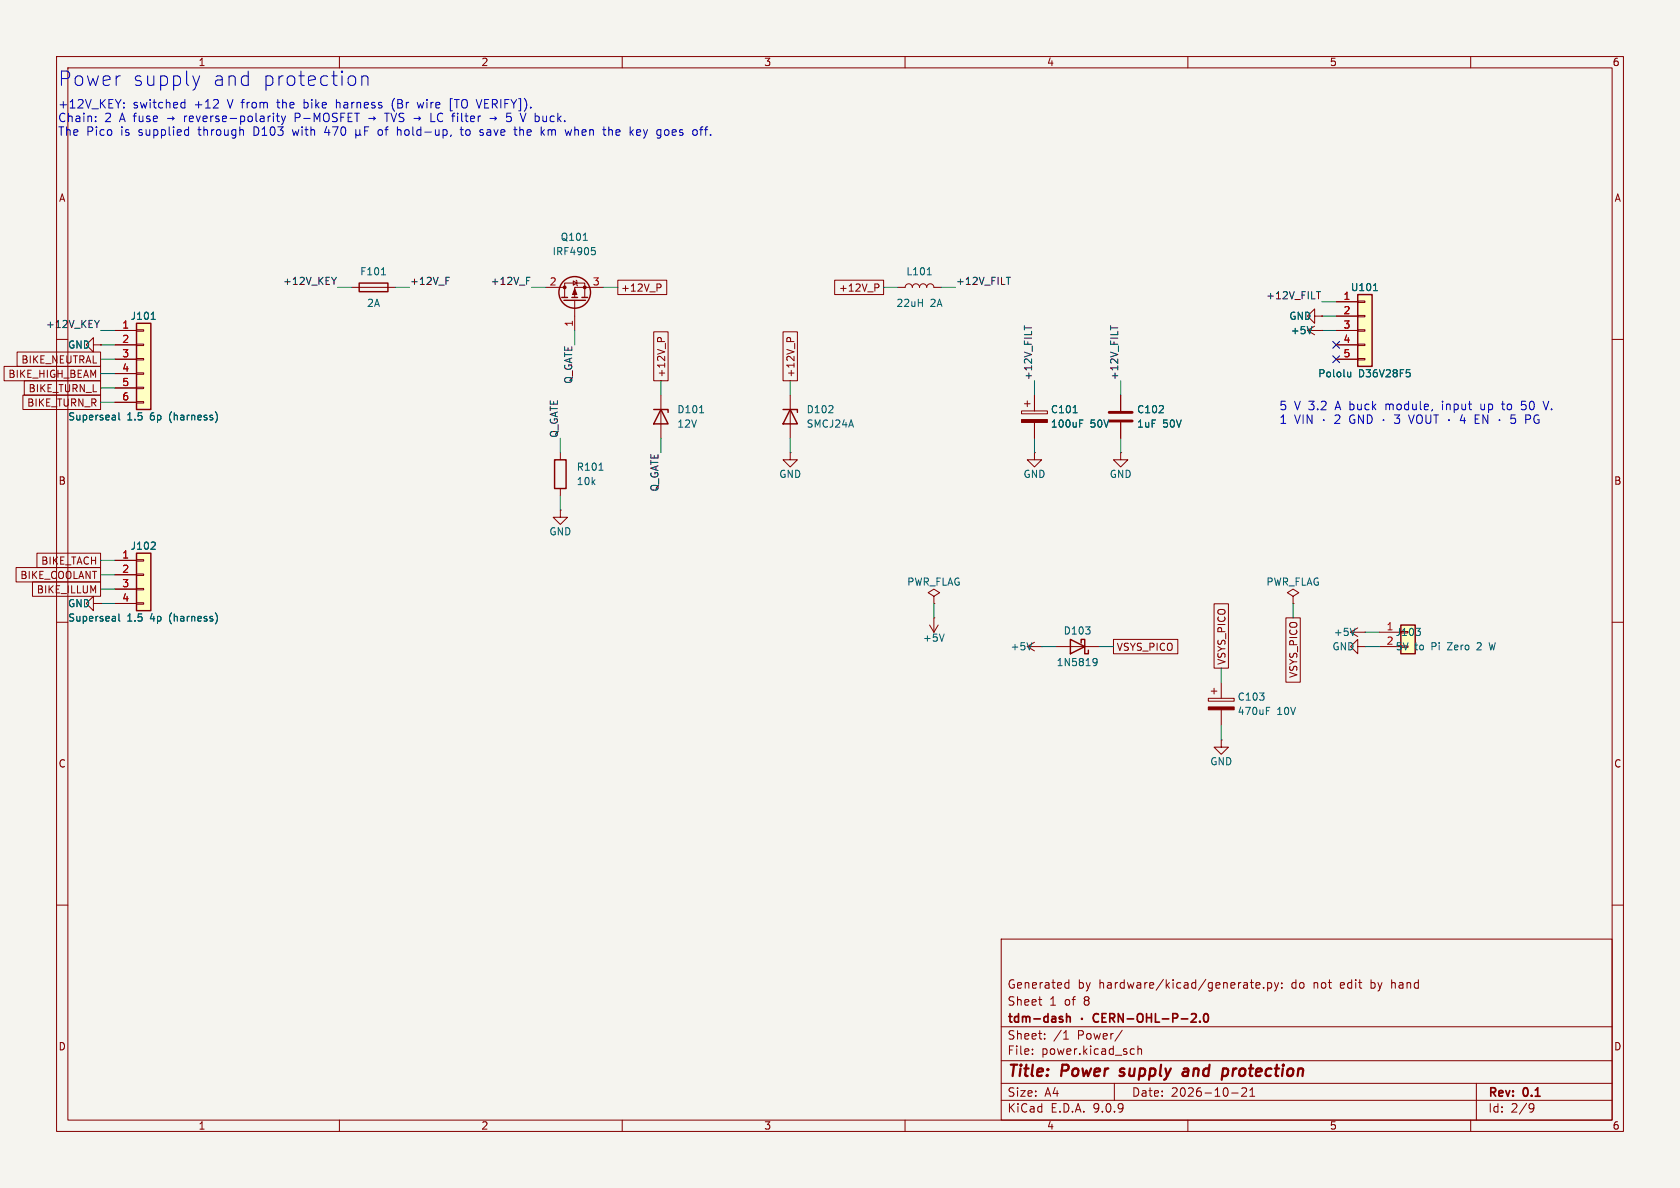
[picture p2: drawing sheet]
<svg xmlns="http://www.w3.org/2000/svg" width="297mm" height="210mm" viewBox="0 0 297 210" stroke-linecap="round" stroke-linejoin="round" font-family="sans-serif">
<path d="M0 0h297v210h-297z" fill="#f5f4ef" stroke="#f5f4ef" stroke-width=".18"/>
<g fill="none" stroke="#840000" stroke-width=".18">
<path d="M10 10h277v190h-277zM12 12h273v186h-273zM60 10v2M110 10v2M160 10v2M210 10v2M260 10v2M10 60h2M285 60h2M10 110h2M285 110h2M10 160h2"/>
<path d="M177 166h108v32h-108zM183.6 176.7h.6M184 177.7h.2M188.4 174.6h.6M188.4 173.8h.6M189 173.2v1.5M221 173.7h.6M221.2 173.2v1.3l.4 .2M222 174.2l.7-.1v-.3l-.5-.1-.2 .2 .1 .7h.6M223.4 174.6v.1M224.1 173.8l.4-.1 .3 .3v.4l-.1 .2h-.6M224.1 173.7v1.5"/>
<path d="M225.3 173.7l.4 1M225.7 174.7l-.2 .4-.2 .1M226 173.7l-.3 1M226.6 174.6v.1M226.6 173.8v.1M246 173.2v1.5M246.1 173.8h-.1M285 160h2M60 198v2M110 198v2M160 198v2M177 194.5h108"/>
<path d="M177 191.5h108M177 187.5h108M177 181.5h108M182.5 186.3v.1M182.5 185.5v.1M184.7 183.6v.1M184.7 182.8v.1M188 183.7h.9M188.2 182.6l.3-.4v1.5M197 191.5v3M198.4 182.1l-1.3 2M200.1 185.4l.4 .1"/>
<path d="M200.5 186.3l-.4 .1M201.2 185.5l.2-.1 .3 .1 .1 .9M201.2 184.9v1.5M210 198v2M217.7 193.2h1.2M220.3 192.4v.5l-.8 .9h.9M221 193.8h.8M221 192.7l.4-.4v1.5M260 198v2M261 191.5v6.5M270.6 195.1l.5 .1a.99 .99 0 0 1-.4 1.4h-.2M271.2 195.7l-.3 .3h-.3"/>
</g>
<path d="M197.9 190.1l.2 .1M198.1 189l-.1 .3 .1 .1M209.3 189l.2-.1 .5 .1M210.1 189.4h-.7a.4 .4 0 0 0-.3 .4 .4 .4 0 0 0 .2 .4l.7-.1M216.8 188.9l.3 .4-.2 .7" fill="none" stroke="#840000" stroke-width=".4"/>
<g fill="none" stroke="#840000" stroke-width=".3">
<path d="M188.6 179.2v1.5M188.6 179.8l.2-.1 .3 .1 .1 .9M194.2 179.3a.6 .6 0 0 0-.7 0 .6 .6 0 0 0-.2 .7 .56 .56 0 0 0 .3 .6 .56 .56 0 0 0 .6-.1M194.8 179.9h.5M195.6 179.2h-.8v1.5h.8M196.2 180l.7-.1 .2-.2-.1-.4-.2-.1h-.6v1.5M196.6 180l.5 .7M198.6 179.2v1.5l-.9-1.5v1.5M201.3 179.3a.5 .5 0 0 1 .5-.1 .5 .5 0 0 1 .3 .5v.5a.5 .5 0 0 1-.5 .5 .5 .5 0 0 1-.5-.5v-.5zM202.7 179.9h.9M202.7 179.2v1.5M203.6 179.2v1.5"/>
<path d="M204.3 179.2v1.5h.7M207.3 180l.8-.1 .1-.2-.1-.4-.2-.1h-.6v1.5M210.6 179.3l.6-.1 .2 .1 .1 .3-.9 1.1h.9M212.9 179.3l.2-.1a.81 .81 0 0 1 .6 .6 .81 .81 0 0 1-.3 .8l-.1 .1a.81 .81 0 0 1-.4-1.4zM191.3 180v.2M199.3 180.1h1.1M205.5 180.1h1.1M208.8 180.1h1.2M212.1 180.5v.2"/>
</g>
<path d="M247.6 110.5h2.6v5.1h-2.6z" fill="#ffffc2"/>
<path d="M247.6 110.5h2.6v5.1h-2.6z" fill="none" stroke="#840000" stroke-width=".25"/>
<path d="M16.5 106.7v-1.3l-1.3 1.3 1.3 1.3v-1.3h1.3M17.8 106.7h.1M164.3 110.5l.8 1.3M165.1 109.2h.1M165.1 109.2v2.6M165.9 110.5l-.8 1.3M181.6 114.3h2.5M181.6 114.3l1.3 .8M182.9 113.5l-1.3 .8M184.1 114.3h.1M243.8 111.8h3.8M243.8 114.3h3.8" fill="none" stroke="#840000" stroke-width=".18"/>
<path d="M166.9 112.1l-.4 1.3M182.4 113.6l-.4 1.3M250.3 111.1h.8l-.4 .5M251 111.6l.1 .2-.1 .5M263.3 113.6l.3 1.3" fill="none" stroke="#006464" stroke-width=".18"/>
<path d="M24.1 57.2h2.6v15.2h-2.6z" fill="#ffffc2"/>
<path d="M24.1 57.2h2.6v15.2h-2.6zM115.6 72.4h2.5v.5M116.8 72.4l1.3 2.5h-2.5zM138.4 72.4h2.6v.5M139.7 72.4l1.3 2.5h-2.6zM189.2 113l2.6 1.3-2.6 1.3zM191.1 113.7v-.7h.7v2.6h.6v-.7" fill="none" stroke="#840000" stroke-width=".25"/>
<g fill="none" stroke="#840000" stroke-width=".18">
<path d="M20.3 58.4h3.8M24.1 58.3h1.3v.2h-1.3zM158.7 50.8h1.3a.64 .64 0 0 1 .7-.6 .64 .64 0 0 1 .6 .6 .64 .64 0 0 1 .6-.6 .64 .64 0 0 1 .7 .6 .64 .64 0 0 1 .6-.6 .64 .64 0 0 1 .6 .6 .64 .64 0 0 1 .7-.6 .64 .64 0 0 1 .6 .6h1.3M231.1 58.4h2.6M231.1 58.4l1.3 .8M232.4 55.9v-1.3l-1.3 1.3 1.3 1.3v-1.3h1.3M232.4 57.7l-1.3 .7M233.7 58.4h.1M233.7 55.9h.1M16.5 61v-1.3l-1.3 1.3 1.3 1.2v-1.2h1.3M17.8 61h.1M20.3 61h3.8"/>
<path d="M20.3 63.5h3.8M20.3 66h3.8M20.3 68.6h3.8M20.3 71.1h3.8M24.1 60.8h1.3v.3h-1.3zM24.1 63.4h1.3v.2h-1.3zM24.1 65.9h1.3v.3h-1.3zM24.1 68.5h1.3v.2h-1.3zM24.1 71h1.3v.2h-1.3zM116.8 69.9v7.6M139.7 69.9v7.6M180.6 72.6h4.6v.6h-4.6z"/>
<path d="M181.1 71.4h1M181.6 70.9v1M182.9 69.9v2.7M182.9 74.7v2.8M198.1 69.9v2.7M198.1 74.7v2.8M139.7 80v1.3h1.3l-1.3 1.3-1.3-1.3h1.3M139.7 80h.1M182.9 80v1.3h1.2l-1.2 1.3-1.3-1.3h1.3M182.9 80h.1M198.1 80v1.3h1.3l-1.3 1.3-1.3-1.3h1.3M198.1 80h.1"/>
<path d="M165.1 105.4l1-.6-1-.7-1 .7 1 .6v1.3M165.1 106.7h.1M186.7 114.3h7.6M228.6 105.4l1-.6-1-.7-1 .7 1 .6v1.3M228.6 106.7h.1M238.8 111.8l1.2 .7M238.8 111.8h2.5M240 114.3v-1.3l-1.2 1.3 1.2 1.3v-1.3h1.3M240 111l-1.2 .8M241.3 114.3h.1M241.3 111.8h.1"/>
</g>
<path d="M26.7 56.5h.8M163.9 48.6h.7M231.9 57.7l-.4 1.3M21 73v1.1l.2 .1M38.1 72.8a1.49 1.49 0 0 1 0 1.9M123.7 73h.7M189.7 73h.7M190.9 74.8h.4M190.9 74.2h.6M193.3 116.5l.4-.1 .2 .1a.84 .84 0 0 1-.3 1.2h-.3M193.9 116.9l-.2 .3-.4-.1M239.6 111.1l-.5 1.2" fill="none" stroke="#006464" stroke-width=".18"/>
<path d="M196.1 72.9h4.1M196.1 74.4h4.1" fill="none" stroke="#840000" stroke-width=".51"/>
<path d="M180.6 74.2h4.6v.5h-4.6z" fill="#840000" stroke="#840000" stroke-width=".18"/>
<path d="M240 52.1h2.6v12.7h-2.6z" fill="#ffffc2"/>
<path d="M240 52.1h2.6v12.7h-2.6z" fill="none" stroke="#840000" stroke-width=".25"/>
<path d="M236.2 53.3h3.8M236.2 55.9h3.8M236.2 58.4h3.8M240 53.2h1.3v.3h-1.3zM240 55.8h1.3v.2h-1.3zM240 58.3h1.3v.2h-1.3zM236.2 61h3.8M236.2 63.5h3.8M240 60.8h1.3v.3h-1.3zM240 63.4h1.3v.2h-1.3z" fill="none" stroke="#840000" stroke-width=".18"/>
<path d="M242.8 51.4h.7M238.8 65.8v.8M238.8 66.5l-.2 .1h-.3M248.6 65.3h.7M249.1 65.8l.2 .3v.3l-.2 .2" fill="none" stroke="#006464" stroke-width=".18"/>
<path d="M24.1 97.8h2.6v10.2h-2.6z" fill="#ffffc2"/>
<g fill="none" stroke="#840000" stroke-width=".25">
<path d="M63.5 50h5.1v1.6h-5.1zM99.3 52.6h1M99.7 53.1h3.8M101.1 52.6h1M102.9 52.6h1M24.1 97.8h2.6v10.2h-2.6zM98 81.3h2.1v5.1h-2.1z"/>
<circle cx="101.6" cy="51.7" r="2.79"/>
</g>
<g fill="none" stroke="#840000" stroke-width=".18">
<path d="M20.3 58.4h3.8M62.2 50.8h7.6M96.5 50.8h3.3M99.8 52.6v-2.6h3.6v2.6M101.3 49.7l.7 .3-.7 .4zM101.6 53.1v5.3M101.9 49.5l.1 .2v.7l.1 .1M106.7 50.8h-5.1v1.8M109.2 49.5h8.7v2.6h-8.7zM115.6 58.7h2.5v8.6h-2.5zM116.1 50.2h.5l.3 .2-.1 .4-.7 .1M138.4 58.7h2.6v8.6h-2.6z"/>
<path d="M147.6 49.5h8.6v2.6h-8.6zM154.7 50.2h.4l.3 .2-.1 .4-.6 .1M233.7 55.9h.1M233.7 58.4h.1M236.2 58.4h3.8M236.2 53.3h3.8M236.2 55.9h3.8M.7 64.8h17.1v2.5h-17.1zM3 62.2h14.8v2.6h-14.8zM4 69.8h13.8v2.6h-13.8zM4.3 67.3h13.5v2.6h-13.5zM17.8 61h.1"/>
<path d="M20.3 61h3.8M20.3 63.5h3.8M20.3 66h3.8M20.3 68.6h3.8M20.3 71.1h3.8M116.2 60.4v-.5l.3-.2 .3 .1 .1 .6M139.1 60.4v-.5l.2-.2 .4 .1 .1 .6M182.9 69.9v2.7M182.9 74.7v2.8M198.1 69.9v2.7M198.1 74.7v2.8M236.2 61h3.8"/>
<path d="M236.2 63.5h3.8M6.5 97.8h11.3v2.5h-11.3zM20.3 99.1h3.8M24.1 98.9h1.3v.3h-1.3zM99.1 90.2v1.2h1.2l-1.2 1.3-1.3-1.3h1.3M99.1 90.2h.1M99.1 80v1.3M99.1 86.4v1.2M2.8 100.3h15v2.6h-15zM5.7 102.9h12.1v2.5h-12.1zM17.8 106.7h.1M20.3 101.6h3.8"/>
<path d="M20.3 104.1h3.8M20.3 106.7h3.8M24.1 101.5h1.3v.2h-1.3zM24.1 104h1.3v.3h-1.3zM24.1 106.6h1.3v.2h-1.3zM196.8 113h11.4v2.6h-11.4zM214.6 106.7h2.6v11.4h-2.6zM227.3 109.2h2.6v11.4h-2.6zM213.6 123.4h4.6v.6h-4.6zM214.1 122.2h1M214.6 121.7v1M215.9 130.8v1.3h1.3l-1.3 1.3-1.3-1.3h1.3"/>
<path d="M215.9 130.8h.1M215.9 120.7v2.7M215.9 125.5v2.8"/>
</g>
<g fill="none" stroke="#006464" stroke-width=".18">
<path d="M26.7 56.5h.8M67.4 48.6h.8M103.1 42.5h.7M104.6 43.8h.6M104.7 44.2h.3l.3 .3-.2 .5h-.4M231.9 57.7l-.4 1.3M242.8 51.4h.7M21 73v1.1l.2 .1M38.1 72.8a1.49 1.49 0 0 1 0 1.9M189.7 73h.7M190.9 74.8h.4M190.9 74.2h.6"/>
<path d="M238.8 65.8v.8M238.8 66.5l-.2 .1h-.3M248.6 65.3h.7M249.1 65.8l.2 .3v.3l-.2 .2M27.3 95.9l.2 .2-.1 .3-.7 .7h.8M105.9 83.1h.7M21 108.5v1.1l.2 .2M38.1 108.4a1.49 1.49 0 0 1 0 1.8M223.9 125.6h.4M223.9 125h.6"/>
</g>
<g fill="#840000" stroke="#840000" stroke-width=".18">
<path d="M101.6 51.1l.4 1h-.8z"/>
<path d="M213.6 125h4.6v.5h-4.6z"/>
<circle cx="99.8" cy="50.8" r=".25"/>
<circle cx="103.4" cy="50.8" r=".25"/>
</g>
<path d="M17.6 56.6l-.5 .7M59.5 49l-.5 .7M78.8 49h.6M78.8 49.6h.5M93.1 49h.6M93.1 49.6h.4M177.9 49h.7M181.1 57.6v.7M196.3 57.6v.7M232.7 51.6h.8" fill="none" stroke="#0f0f0f" stroke-width=".18"/>
<g fill="none" stroke="#009600" stroke-width=".18">
<path d="M17.8 58.4h2.5M59.7 50.8h2.5M69.8 50.8h2.6M94 50.8h2.5M101.6 58.4v2.6M106.7 50.8h2.5M156.2 50.8h2.5M166.4 50.8h2.5M233.7 53.3h2.5M233.7 58.4h2.5M233.7 55.9h2.5M17.8 68.6h2.5"/>
<path d="M17.8 71.1h2.5M17.8 66h2.5M17.8 63.5h2.5M17.8 61h2.5M99.1 77.5v2.5M116.8 67.3v2.6M116.8 77.5v2.5M139.7 67.3v2.6M139.7 77.5v2.5M182.9 67.3v2.6M182.9 77.5v2.5M198.1 67.3v2.6"/>
<path d="M198.1 77.5v2.5M17.8 99.1h2.5M99.1 87.6v2.6M17.8 101.6h2.5M17.8 104.1h2.5M17.8 106.7h2.5M165.1 106.7v2.5M184.1 114.3h2.6M194.3 114.3h2.5M215.9 118.1v2.6M228.6 106.7v2.5M241.3 111.8h2.5"/>
<path d="M241.3 114.3h2.5M215.9 128.3v2.5"/>
</g>
<path d="M235.6 60.4l1.2 1.2M235.6 62.9l1.2 1.2M236.8 60.4l-1.2 1.2M236.8 62.9l-1.2 1.2" fill="none" stroke="#000084" stroke-width=".18"/>
<g fill="none" stroke="#0000c2" stroke-width=".18">
<path d="M21.9 19v.1M21.9 18.2v.1M32.1 19h.6M32.1 18.2h.6M32.7 17.6v1.5M35.3 13.4l-.6 1.7M37.7 19.1h.9M38.5 17.7v.5M59.5 17.6v1.5M59.5 18.2h.1M62.6 13.5l.3 .4v.7l-.3 .4M64 13.7a.63 .63 0 0 1 1.1 .1v1.3"/>
<path d="M64 13.4v1.7M69.5 17.7l-.2 .7 .2 1M73.8 18.1l.2 1 .3-.7M80 17.5h-.4v2.1h.4M85.2 17.6l-.5 1.5M16.9 21.4v.1M16.9 20.6v.1M33.3 22.4v1.5M33.3 23.9h-.4M43 23v.9M48.3 20v.2M48.3 20.5v1"/>
<path d="M48.8 20.5h.6M49 20v1.3l.4 .2M49.8 20.5l.3 1M50.1 21.5l-.1 .4-.2 .1M50.5 20.5l-.4 1M57.8 22.4l-.4 1h.9M62.9 23.7l.2 .2h.3l.2-.2M62.9 22.9v1.5M63.6 23.7l.2 .2M63.6 22.9v.8M64.5 23.1h.5M65.2 20.9h1.1"/>
<path d="M65.2 22.4h-.7v1.5M66.9 23.1l-.1 .5 .2 .3h.3M79.8 23.9l-.2 .2M81.5 22.4v1.3l.4 .2M85 23.4l.4 .1 .1 .2-.2 .2h-.3M86.6 20.9h1.2M91 22.4v1.3M91.3 23.9h.1M91.9 22.4v1.5M95.8 23.4l.5 .5M96.3 22.9l-.6 .6M101 22.9l-.2 1"/>
<path d="M107.6 22.4v1.5M108.2 23l-.4-.1-.2 .2M113 22.9h-.2l-.3 .2 .1 .8h.4M113.3 23.3l-.8 .1M117.5 23.8l.5 .1M118 22.9l-.5 .2M123.7 22.9h.6M124.3 22.4l-.4 .2v1.3M228.9 73.3l.5 1.5 .5-1.5M230.4 73.3v1.5M231.9 73.3v1.5l-.8-1.5v1.5M234 74.2v.1"/>
<path d="M236.8 73.5v.5l-.9 .8h1M238.7 73.6a.73 .73 0 0 0-.1 .8 .73 .73 0 0 0 .8 .4l.1-.6h-.3M241 73.3v1.5l-.8-1.5v1.5M241.7 73.3v1.5a.78 .78 0 0 0 .8-.3 .78 .78 0 0 0-.1-.9M244.6 74.2v.1M247.4 73.3l-.5 .6 .5 .2v.6l-.2 .1h-.5l-.2-.1M249 73.3l.5 1.5 .5-1.5M250.4 73.8v.5a.5 .5 0 0 0 .5 .6 .5 .5 0 0 0 .5-.6v-.5M252.1 73.3v1.3l.3 .2h.4l.1-.2v-1.3M253.4 73.3h.9M253.9 73.3v1.5M256.2 74.2v.1"/>
<path d="M258.5 73.3l-.3 1h.9M258.9 73.8v1M260.8 74.1h.5M261.5 73.3h-.7v1.5h.7M261.8 71.4l.1 1M263 73.3v1.5l-.8-1.5v1.5M265.1 74.2v.1M265.4 71.4h.6M265.7 70.9v1.3l.2 .2M267.2 73.3l-.1 .8 .2-.2 .5 .1 .1 .6-.2 .2-.6-.1M268.9 72.3l.6 .1M269.7 70.9h-.7l-.1 .7 .6-.1"/>
<path d="M269.7 73.3v1.5M270.5 73.5l.1 .3-.2 .3h-.7M272.8 70.9l.5 1.5 .5-1.5"/>
</g>
<g font-size="3.5" fill="#0000c2">
<text x="10.2" y="15.4">Power</text>
<text x="23.3" y="15.4">supply</text>
<text x="37.4" y="15.4">and</text>
<text x="46.2" y="15.4">protection</text>
</g>
<g font-size="2.8" fill="#840000">
<text x="178" y="190.9">Title:</text>
<text x="187.7" y="190.9">Power</text>
<text x="198.8" y="190.9">supply</text>
<text x="210.8" y="190.9">and</text>
<text x="218.5" y="190.9">protection</text>
</g>
<g font-size="2.1" fill="#0000c2">
<text x="10.2" y="19.5">+12V_KEY:</text>
<text x="10.2" y="21.9">Chain:</text>
<text x="18.5" y="21.9">2</text>
<text x="21.2" y="21.9">A fuse</text>
<text x="23.5" y="19.5">switched</text>
<text x="29.8" y="21.9">þÿ!’reverse-polarity</text>
<text x="34.4" y="19.5">+12</text>
<text x="40.4" y="19.5">V from</text>
<text x="49.4" y="19.5">the</text>
<text x="52.7" y="21.9">P-MOSFET</text>
<text x="54.2" y="19.5">bike</text>
<text x="60.1" y="19.5">harness</text>
<text x="65.8" y="21.9">þÿ!’TVS þÿ!’LC filter</text>
<text x="70.1" y="19.5">(Br</text>
<text x="74.9" y="19.5">wire</text>
<text x="80.7" y="19.5">[TO</text>
<text x="85.7" y="19.5">VERIFY]).</text>
<text x="88" y="21.9">þÿ!’5</text>
<text x="93.9" y="21.9">V buck.</text>
<text x="10.2" y="24.3">The</text>
<text x="15.2" y="24.3">Pico</text>
<text x="21.4" y="24.3">is</text>
<text x="24.6" y="24.3">supplied</text>
<text x="35.4" y="24.3">through</text>
<text x="45.2" y="24.3">D103</text>
<text x="52.3" y="24.3">with</text>
<text x="58.1" y="24.3">470</text>
<text x="67.9" y="24.3">of</text>
<text x="71.4" y="24.3">hold-up,</text>
<text x="82.8" y="24.3">to</text>
<text x="86.3" y="24.3">save</text>
<text x="92.6" y="24.3">the</text>
<text x="97.4" y="24.3">km</text>
<text x="101.9" y="24.3">when</text>
<text x="108.8" y="24.3">the</text>
<text x="113.6" y="24.3">key</text>
<text x="118.6" y="24.3">goes</text>
<text x="125.1" y="24.3">off.</text>
<text x="226.1" y="72.8">5</text>
<text x="226.1" y="75.2">1</text>
<text x="228.8" y="72.8">V 3.2</text>
<text x="236.2" y="72.8">A buck</text>
<text x="245.3" y="72.8">module,</text>
<text x="255.5" y="72.8">input</text>
<text x="262.4" y="72.8">up</text>
<text x="266.5" y="72.8">to</text>
<text x="270" y="72.8">50</text>
<text x="271.3" y="75.2">PG</text>
<text x="274.1" y="72.8">V.</text>
</g>
<g font-size="2.1" fill="#840000">
<text x="178" y="178">Sheet</text>
<text x="178" y="175">Generated</text>
<text x="185.5" y="178">1</text>
<text x="188.2" y="178">of</text>
<text x="190.5" y="175">by</text>
<text x="191.8" y="178">8</text>
<text x="194.3" y="175">hardware/kicad/generate.py:</text>
<text x="228.5" y="175">do</text>
<text x="232.5" y="175">not</text>
<text x="237.4" y="175">edit</text>
<text x="242.9" y="175">by</text>
<text x="246.7" y="175">hand</text>
<text x="178" y="184">Sheet:</text>
<text x="178" y="181.2">tdm-dash</text>
<text x="186.2" y="184">/1</text>
<text x="190.5" y="184">Power/</text>
<text x="178" y="186.7">File:</text>
<text x="184.1" y="186.7">power.kicad_sch</text>
<text x="178" y="196.9">KiCad</text>
<text x="178" y="194.1">Size:</text>
<text x="184.7" y="194.1">A4</text>
<text x="185.7" y="196.9">E.D.A.</text>
<text x="193.3" y="196.9">9.0.9</text>
<text x="200" y="194.1">Date:</text>
<text x="207" y="194.1">2026-10-21</text>
<text x="263" y="194.3">Rev:</text>
<text x="263" y="196.9">Id:</text>
<text x="267.1" y="196.9">2/9</text>
<text x="269.4" y="194.3">0.1</text>
</g>
<g font-size="1.8" fill="#840000">
<text x="35" y="11.9">1</text>
<text x="85" y="11.9">2</text>
<text x="135" y="11.9">3</text>
<text x="185" y="11.9">4</text>
<text x="235" y="11.9">5</text>
<text x="285" y="11.9">6</text>
<text x="10.3" y="35.9">A</text>
<text x="285.3" y="35.9">A</text>
<text x="109.7" y="51.8">+12V_P</text>
<text x="148.2" y="51.8">+12V_P</text>
<text x="3.7" y="64.5">BIKE_NEUTRAL</text>
<text x="1.4" y="67">BIKE_HIGH_BEAM</text>
<text x="4.9" y="69.5">BIKE_TURN_L</text>
<text x="117.8" y="66.8" transform="rotate(-90 117.8 66.8)">+12V_P</text>
<text x="140.7" y="66.8" transform="rotate(-90 140.7 66.8)">+12V_P</text>
<text x="4.7" y="72.1">BIKE_TURN_R</text>
<text x="10.3" y="85.9">B</text>
<text x="285.3" y="85.9">B</text>
<text x="7.2" y="100">BIKE_TACH</text>
<text x="3.5" y="102.6">BIKE_COOLANT</text>
<text x="6.4" y="105.1">BIKE_ILLUM</text>
<text x="197.3" y="115.3">VSYS_PICO</text>
<text x="216.9" y="117.6" transform="rotate(-90 216.9 117.6)">VSYS_PICO</text>
<text x="229.6" y="119.9" transform="rotate(-90 229.6 119.9)">VSYS_PICO</text>
<text x="10.3" y="135.9">C</text>
<text x="285.3" y="135.9">C</text>
<text x="10.3" y="185.9">D</text>
<text x="285.3" y="185.9">D</text>
<text x="35" y="199.9">1</text>
<text x="85" y="199.9">2</text>
<text x="135" y="199.9">3</text>
<text x="185" y="199.9">4</text>
<text x="235" y="199.9">5</text>
<text x="285" y="199.9">6</text>
</g>
<g font-size="1.8" fill="#006464">
<text x="97.6" y="45.3">IRF4905</text>
<text x="99" y="42.8">Q101</text>
<text x="63.6" y="48.9">F101</text>
<text x="160.1" y="48.9">L101</text>
<text x="238.7" y="51.7">U101</text>
<text x="23" y="56.7">J101</text>
<text x="64.8" y="54.5">2A</text>
<text x="158.4" y="54.5">22uH</text>
<text x="164.4" y="54.5">2A</text>
<text x="227.8" y="56.7">GND</text>
<text x="228.1" y="59.3">+5V</text>
<text x="11.9" y="61.8">GND</text>
<text x="232.9" y="66.9">Pololu</text>
<text x="240.2" y="66.9">D36V28F5</text>
<text x="12" y="74.5">Superseal</text>
<text x="22.4" y="74.5">1.5</text>
<text x="26.6" y="74.5">6p</text>
<text x="30.2" y="74.5">(harness)</text>
<text x="119.6" y="73.3">D101</text>
<text x="119.6" y="75.8">12V</text>
<text x="142.5" y="73.3">D102</text>
<text x="142.5" y="75.8">SMCJ24A</text>
<text x="185.7" y="73.3">C101</text>
<text x="185.7" y="75.8">100uF</text>
<text x="192.7" y="75.8">50V</text>
<text x="200.9" y="73.3">C102</text>
<text x="200.9" y="75.8">1uF</text>
<text x="205.5" y="75.8">50V</text>
<text x="101.9" y="83.4">R101</text>
<text x="101.9" y="86">10k</text>
<text x="137.7" y="84.7">GND</text>
<text x="180.8" y="84.7">GND</text>
<text x="196.1" y="84.7">GND</text>
<text x="97" y="94.8">GND</text>
<text x="23" y="97.4">J102</text>
<text x="11.9" y="107.5">GND</text>
<text x="160.3" y="103.7">PWR_FLAG</text>
<text x="223.8" y="103.7">PWR_FLAG</text>
<text x="12" y="110.1">Superseal</text>
<text x="22.4" y="110.1">1.5</text>
<text x="26.6" y="110.1">4p</text>
<text x="30.2" y="110.1">(harness)</text>
<text x="163.1" y="113.6">+5V</text>
<text x="187.9" y="112.4">D103</text>
<text x="235.7" y="112.6">+5V</text>
<text x="246.6" y="112.6">J103</text>
<text x="178.6" y="115.2">+5V</text>
<text x="186.7" y="118">1N5819</text>
<text x="235.5" y="115.2">GND</text>
<text x="246.6" y="115.2">5V</text>
<text x="250.1" y="115.2">to</text>
<text x="253.2" y="115.2">Pi</text>
<text x="256.2" y="115.2">Zero</text>
<text x="261.6" y="115.2">2</text>
<text x="264" y="115.2">W</text>
<text x="218.7" y="124.1">C103</text>
<text x="218.7" y="126.6">470uF</text>
<text x="225.7" y="126.6">10V</text>
<text x="213.9" y="135.5">GND</text>
</g>
<g font-size="1.8" fill="#0f0f0f">
<text x="49.9" y="50.5">+12V_KEY</text>
<text x="72.4" y="50.5">+12V_F</text>
<text x="86.6" y="50.5">+12V_F</text>
<text x="168.9" y="50.5">+12V_FILT</text>
<text x="223.7" y="53">+12V_FILT</text>
<text x="8" y="58.1">+12V_KEY</text>
<text x="101.3" y="67.9" transform="rotate(-90 101.3 67.9)">Q_GATE</text>
<text x="182.5" y="67.3" transform="rotate(-90 182.5 67.3)">+12V_FILT</text>
<text x="197.8" y="67.3" transform="rotate(-90 197.8 67.3)">+12V_FILT</text>
<text x="98.7" y="77.5" transform="rotate(-90 98.7 77.5)">Q_GATE</text>
<text x="116.5" y="87" transform="rotate(-90 116.5 87)">Q_GATE</text>
</g>
<g font-size="1.8" fill="#a90000">
<text x="97.1" y="50.5">2</text>
<text x="104.7" y="50.5">3</text>
<text x="237.4" y="53.1">1</text>
<text x="21.5" y="58.2">1</text>
<text x="101.3" y="57.9" transform="rotate(-90 101.3 57.9)">1</text>
<text x="237.4" y="55.6">2</text>
<text x="237.4" y="58.2">3</text>
<text x="21.5" y="60.7">2</text>
<text x="21.5" y="63.2">3</text>
<text x="21.5" y="65.8">4</text>
<text x="237.4" y="60.7">4</text>
<text x="237.4" y="63.2">5</text>
<text x="21.5" y="68.3">5</text>
<text x="21.5" y="70.9">6</text>
<text x="21.5" y="98.8">1</text>
<text x="21.5" y="101.3">2</text>
<text x="21.5" y="103.9">3</text>
<text x="21.5" y="106.4">4</text>
<text x="245" y="111.5">1</text>
<text x="245" y="114">2</text>
</g>
</svg>
